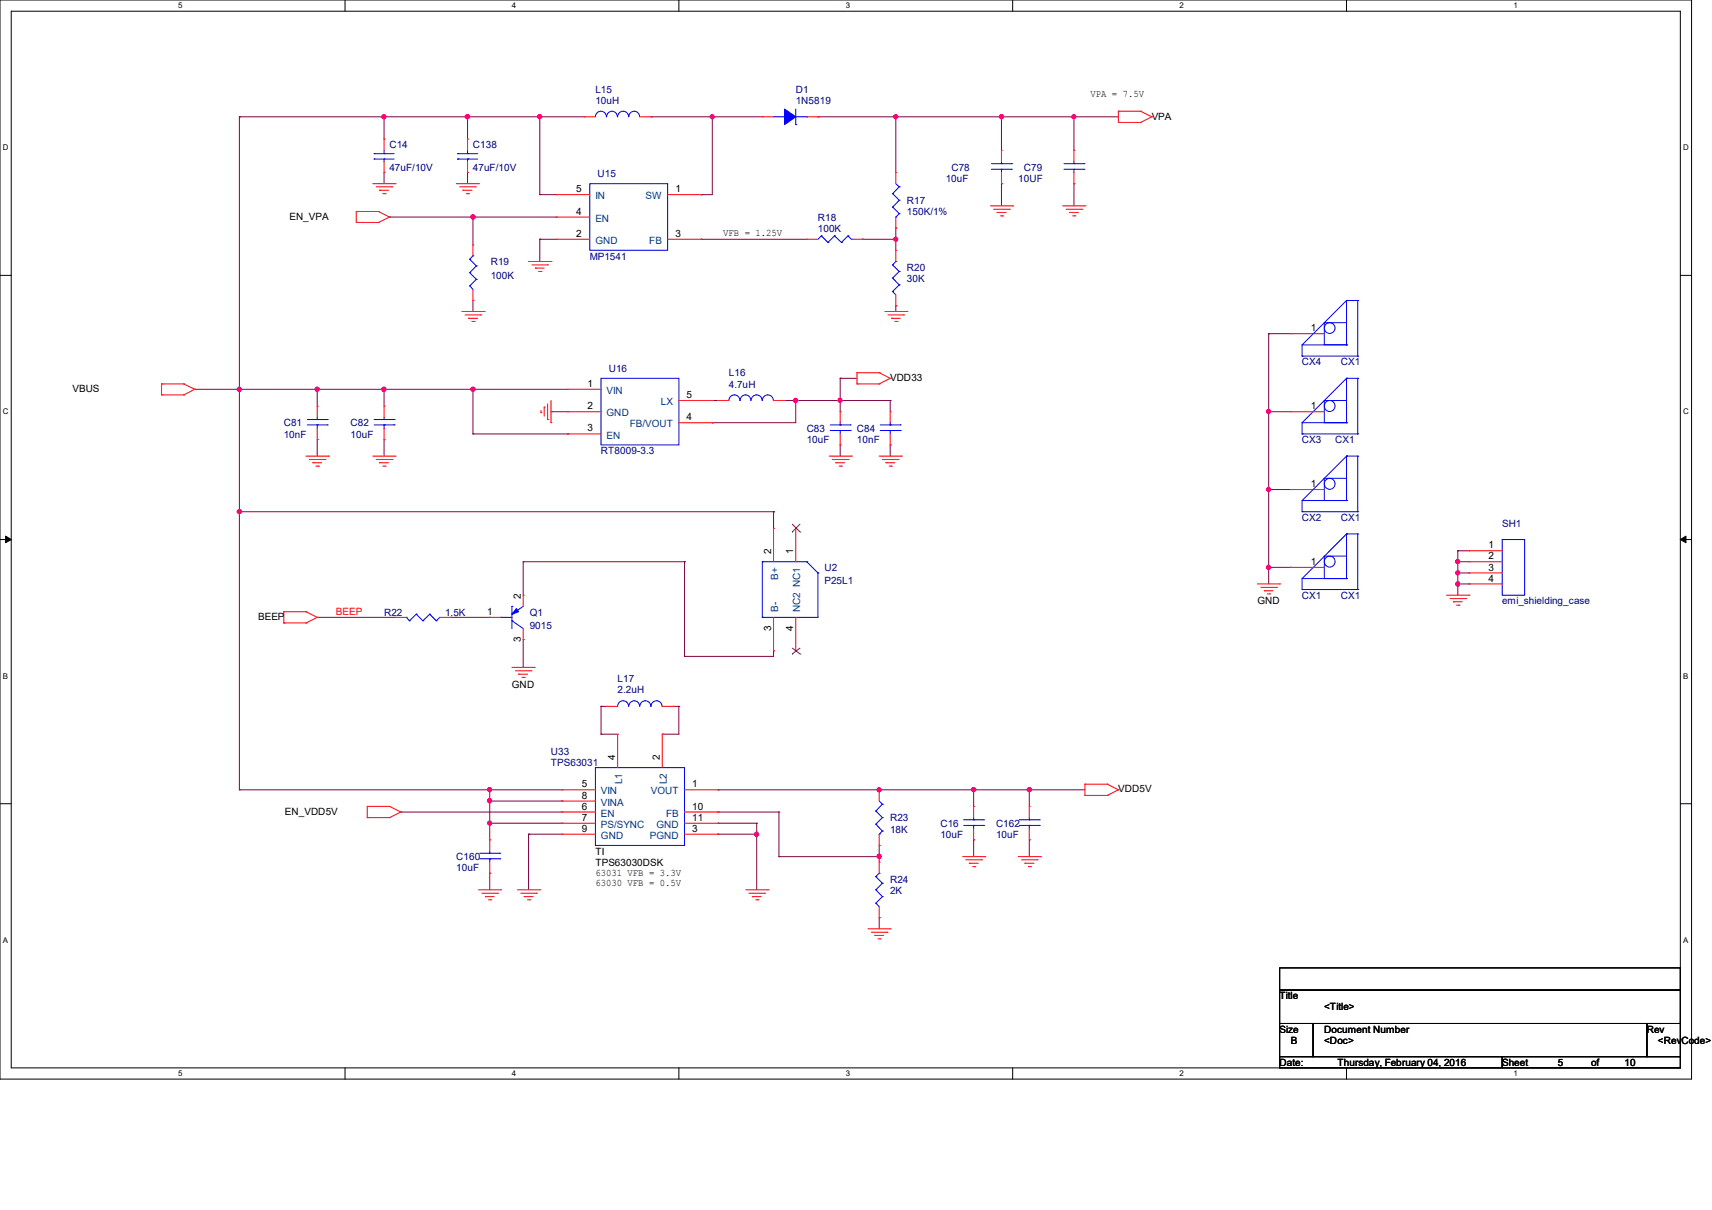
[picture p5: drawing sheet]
<svg xmlns="http://www.w3.org/2000/svg" width="297mm" height="210mm" viewBox="0 0 297 210" stroke-linecap="round" stroke-linejoin="round" font-family="sans-serif">
<path d="M0 0h293.5v187.3h-293.5zM1.9 1.9h289.6v183.4h-289.6z" fill="none" stroke="#000" stroke-width=".17"/>
<g fill="#fff">
<path d="M30.9 .2h.8v1.5h-.8z"/>
<path d="M30.9 185.5h.8v1.6h-.8z"/>
</g>
<path d="M59.9 0v1.9M59.9 185.3v2" fill="none" stroke="#000" stroke-width=".17"/>
<g fill="#fff">
<path d="M88.8 .2h.8v1.5h-.8z"/>
<path d="M88.8 185.5h.8v1.6h-.8z"/>
</g>
<path d="M117.8 0v1.9M117.8 185.3v2" fill="none" stroke="#000" stroke-width=".17"/>
<g fill="#fff">
<path d="M146.7 .2h.8v1.5h-.8z"/>
<path d="M146.7 185.5h.8v1.6h-.8z"/>
</g>
<path d="M175.7 0v1.9M175.7 185.3v2" fill="none" stroke="#000" stroke-width=".17"/>
<g fill="#fff">
<path d="M204.6 .2h.8v1.5h-.8z"/>
<path d="M204.6 185.5h.8v1.6h-.8z"/>
</g>
<path d="M233.6 0v1.9M233.6 185.3v2" fill="none" stroke="#000" stroke-width=".17"/>
<g fill="#fff">
<path d="M262.6 .2h.7v1.5h-.7z"/>
<path d="M262.6 185.5h.7v1.6h-.7z"/>
<path d="M.5 24.8h1v1.6h-1z"/>
<path d="M292 24.8h1v1.6h-1z"/>
<path d="M.5 70.7h1v1.5h-1z"/>
<path d="M292 70.7h1v1.5h-1z"/>
</g>
<path d="M0 47.8h1.9M291.5 47.8h2" fill="none" stroke="#000" stroke-width=".17"/>
<g fill="#fff">
<path d="M.5 116.5h.9v1.6h-.9z"/>
<path d="M292 116.5h.9v1.6h-.9z"/>
</g>
<path d="M0 93.6h1.9M291.5 93.6h2" fill="none" stroke="#000" stroke-width=".17"/>
<path d="M1 93l.9 .6-.9 .6zM291.5 93.6l1-.6v1.2z" fill="#000" stroke="#000" stroke-width=".17"/>
<g fill="#fff">
<path d="M.5 162.4h.9v1.5h-.9z"/>
<path d="M292 162.4h.9v1.5h-.9z"/>
</g>
<path d="M0 139.5h1.9M291.5 139.5h2M222 168h69.5v3.8h-69.5zM222 171.8h69.5v5.8h-69.5zM222 177.6h5.8v5.8h-5.8zM227.8 177.6h57.9v5.8h-57.9zM285.7 177.6h5.8v5.8h-5.8zM222 183.4h38.6v1.9h-38.6zM260.6 183.4h30.9v1.9h-30.9z" fill="none" stroke="#000" stroke-width=".17"/>
<g fill="none" stroke="#800040" stroke-width=".17">
<path d="M41.5 20.3h.1M41.5 20.3h59.8M41.5 20.3v116.8M66.6 20.3h.1M66.6 29.9h.1M66.6 20.3v3.8M66.6 29.9v2M67.6 37.7h.1M67.6 37.7h28.9M81.1 20.3h.1M81.1 29.9h.1M81.1 20.3v3.8"/>
<path d="M81.1 29.9v2M82 37.7h.1M82 37.7v4.8M93.6 20.3h.1M93.6 33.8h.1M93.6 33.8h2.9M93.6 20.3v13.5M112.9 20.3h.1M112.9 20.3h19.3M121.6 33.8h.1M123.6 20.3h.1M123.6 20.3v13.5h-2"/>
<path d="M141.9 20.3h.1M141.9 20.3h52.1M155.4 20.3h.1M155.4 39.6h.1M155.4 20.3v9.6M155.4 39.6v3.8M173.7 31.9h.1M173.7 20.3h.1M173.7 20.3v5.8M173.7 31.9v3.8M186.3 20.3h.1M186.3 31.9h.1"/>
<path d="M186.3 20.3v5.8M186.3 31.9v3.8M82 52.2h.1M82 52.2v1.9M93.6 41.5h.1M93.6 41.5v3.9M93.6 41.5h2.9M121.6 41.5h.1M121.6 41.5h18.4M149.6 41.5h.1M149.6 41.5h5.8M155.4 53.1h.1"/>
<path d="M155.4 41.5h.1M155.4 53.1v1M220.1 57.9h.1M220.1 57.9h3.8M220.1 57.9v43.4M33.8 67.6h.1M33.8 67.6h64.7M41.5 67.6h.1M55 76.3h.1M55 67.6h.1M55 67.6v2.9M55 76.3v2.9"/>
<path d="M66.6 67.6h.1M66.6 76.3h.1M66.6 67.6v2.9M66.6 76.3v2.9M82 67.6h.1M82 75.3h.1M82 75.3h16.5M82 67.6v7.7M95.6 71.5h.1M95.6 71.5h2.9M98.5 75.3h.1M123.6 69.5h.1"/>
<path d="M123.6 73.4h.1M123.6 69.5h.9M136.1 69.5h.1M136.1 69.5h18.3M138 69.5h.1M138 69.5v3.9h-14.4M145.8 77.2h.1M145.8 69.5h.1M145.8 65.7h.1M145.8 65.7v5.8M145.8 77.2v2M145.8 65.7h2.9"/>
<path d="M154.4 77.2h.1M154.4 69.5h.1M154.4 69.5v2M154.4 77.2v2M220.1 71.5h.1M220.1 71.5h3.8M41.5 88.8h.1M41.5 88.8h92.7M90.8 97.5h.1M90.8 97.5v5.8M90.8 97.5h27.9M118.7 97.5h.1"/>
<path d="M118.7 97.5v16.4M134.2 88.8h.1M134.2 88.8v2.9M220.1 85h.1M220.1 98.5h.1M220.1 85h3.8M220.1 98.5h3.8M252.9 95.6h.1M252.9 99.4h.1M252.9 97.5h.1M252.9 97.5h1.9M252.9 95.6h1.9"/>
<path d="M252.9 95.6v7.7M252.9 99.4h1.9M55 107.1h.1M55 107.1h13.5M78.2 107.1h.1M78.2 107.1h6.8M90.8 111h.1M90.8 111v4.8M118.7 113.9h.1M134.2 112.9h.1M134.2 112.9v1h-15.5M252.9 101.3h.1"/>
<path d="M252.9 101.3h1.9M41.5 137.1h.1M41.5 137.1h56M85 139h.1M85 137.1h.1M85 139h12.5M85 137.1v8.7M104.3 127.4h.1M104.3 122.6h.1M104.3 127.4h2.8M104.3 122.6v4.8M104.3 122.6h.9"/>
<path d="M114.9 127.4h.1M116.8 122.6h.1M116.8 122.6h1M117.8 122.6h.1M117.8 122.6v4.8h-2.9M124.5 137.1h.1M124.5 137.1h63.7M152.5 137.1h.1M168.9 137.1h.1M168.9 137.1v2.9M178.6 137.1h.1M178.6 137.1v2.9"/>
<path d="M69.5 140.9h.1M69.5 140.9h28M85 142.9h.1M85 151.6h.1M85 151.6v2.8M85 142.9h12.5M91.7 144.8h.1M91.7 144.8h5.8M91.7 144.8v9.6M124.5 144.8h.1M124.5 142.9h.1M124.5 140.9h.1"/>
<path d="M124.5 142.9h6.8M124.5 140.9h10.6M124.5 144.8h6.8M131.3 144.8h.1M131.3 142.9h.1M131.3 142.9v11.5M135.1 148.7h.1M135.1 140.9h.1M135.1 148.7h17.4M135.1 140.9v7.8M152.5 159.3h.1M152.5 148.7h.1"/>
<path d="M152.5 146.7h.1M152.5 146.7v2.9M152.5 159.3v1.9M168.9 145.8h.1M168.9 145.8v2.9M178.6 145.8h.1M178.6 145.8v2.9"/>
</g>
<g fill="#f0f" stroke="#f0f" stroke-width=".17">
<circle cx="155.4" cy="20.3" r=".36"/>
<circle cx="82" cy="67.6" r=".38"/>
<circle cx="66.6" cy="67.6" r=".38"/>
<circle cx="138" cy="69.5" r=".36"/>
<circle cx="145.7" cy="69.5" r=".36"/>
<circle cx="173.7" cy="20.3" r=".37"/>
<circle cx="55" cy="67.6" r=".37"/>
<circle cx="93.6" cy="20.3" r=".36"/>
<circle cx="123.5" cy="20.3" r=".36"/>
<circle cx="155.4" cy="41.5" r=".36"/>
<circle cx="82" cy="37.6" r=".38"/>
<circle cx="41.5" cy="67.6" r=".37"/>
<circle cx="220.1" cy="71.4" r=".37"/>
<circle cx="220.1" cy="98.4" r=".36"/>
<circle cx="220.1" cy="84.9" r=".36"/>
<circle cx="186.3" cy="20.3" r=".36"/>
<circle cx="81.1" cy="20.3" r=".37"/>
<circle cx="66.6" cy="20.3" r=".37"/>
<circle cx="84.9" cy="137.1" r=".36"/>
<circle cx="41.5" cy="88.8" r=".36"/>
<circle cx="84.9" cy="142.9" r=".36"/>
<circle cx="84.9" cy="139" r=".37"/>
<circle cx="152.5" cy="137.1" r=".36"/>
<circle cx="131.2" cy="144.8" r=".37"/>
<circle cx="152.5" cy="148.6" r=".37"/>
<circle cx="168.9" cy="137.1" r=".37"/>
<circle cx="178.6" cy="137.1" r=".37"/>
<circle cx="252.9" cy="101.3" r=".37"/>
<circle cx="252.9" cy="99.4" r=".36"/>
<circle cx="252.9" cy="97.5" r=".36"/>
</g>
<g fill="none" stroke="#f00" stroke-width=".17">
<path d="M194 19.3h.1M194 19.3h3.9M194 19.3v2M197.9 19.3h.1M197.9 19.3l1.9 1M61.8 38.6h.1M61.8 36.7h.1M61.8 36.7h3.9M61.8 38.6h3.9M61.8 36.7v1.9M64.7 31.9h3.8M65.3 32.4h2.7"/>
<path d="M65.7 36.7h.1M65.7 38.6h.1M65.7 36.7l1.9 1M65.8 33h.1M65.8 33h1.6M66.4 33.6h.4M66.6 29.9h.1M66.6 24.1h.1M66.6 24.1v2M66.6 28v1.9M66.8 33.6h.1M67.6 37.7h.1"/>
<path d="M67.6 37.7l-1.9 .9M68 32.4h.1M68.5 31.9h.1M79.2 31.9h3.8M79.8 32.4h2.7M80.3 33h.1M80.3 33h1.6M80.9 33.6h.4M81.1 29.9h.1M81.1 24.1h.1M81.1 24.1v2M81.1 28v1.9"/>
<path d="M81.3 33.6h.1M82.5 32.4h.1M83 31.9h.1M96.5 33.8h.1M96.5 37.7h.1M96.5 33.8h5.8M96.5 37.7h5.8M101.3 20.3h.1M101.3 20.3h2M111 20.3h1.9M112.9 20.3h.1M115.8 33.8h5.8"/>
<path d="M121.6 33.8h.1M132.2 20.3h.1M132.2 20.3h2M140 20.3h1.9M141.9 20.3h.1M155.4 29.9h.1M155.4 39.6h.1M155.4 29.9v2M155.4 37.7v1.9M171.8 35.7h3.9M172.4 36.3h2.7M173 36.9h.1"/>
<path d="M173 36.9h1.5M173.6 37.5h.3M173.7 26.1h.1M173.7 31.9h.1M173.7 26.1v1.9M173.7 29.9v2M173.9 37.5h.1M175.1 36.3h.1M175.7 35.7h.1M184.4 35.7h3.8M185 36.3h2.7M185.5 36.9h.1"/>
<path d="M185.5 36.9h1.6M186.1 37.5h.4M186.3 26.1h.1M186.3 31.9h.1M186.3 26.1v1.9M186.3 29.9v2M186.5 37.5h.1M187.7 36.3h.1M188.2 35.7h.1M194 21.3h.1M194 21.3h3.9M197.9 21.3h.1"/>
<path d="M199.8 20.3h.1M199.8 20.3l-1.9 1M80.1 54.1h3.9M80.7 54.7h2.7M81.3 55.2h.1M81.3 55.2h1.5M81.9 55.8h.4M82 52.2h.1M82 42.5h.1M82 42.5v1.9M82 50.2v2M82.3 55.8h.1"/>
<path d="M83.4 54.7h.1M84 54.1h.1M91.7 45.4h3.9M92.3 46h2.7M92.9 46.5h.1M92.9 46.5h1.5M93.4 47.1h.5M93.9 47.1h.1M95 46h.1M95.6 45.4h.1M96.5 41.5h.1M96.5 41.5h5.8"/>
<path d="M115.8 41.5h5.8M121.6 41.5h.1M140 41.5h.1M140 41.5h1.9M147.7 41.5h1.9M149.6 41.5h.1M153.5 54.1h3.9M154.1 54.7h2.7M154.6 55.2h.1M154.6 55.2h1.6M155.2 55.8h.4M155.4 53.1h.1"/>
<path d="M155.4 43.4h.1M155.4 43.4v2M155.4 51.2v1.9M155.6 55.8h.1M156.8 54.7h.1M157.4 54.1h.1M223.9 57.9h.1M223.9 57.9h5.8M28 68.5h.1M28 66.6h.1M28 66.6h3.9M28 68.5h3.9"/>
<path d="M28 66.6v1.9M31.9 66.6h.1M31.9 68.5h.1M31.9 66.6l1.9 1M33.8 67.6h.1M33.8 67.6l-1.9 .9M53.1 79.2h3.9M53.7 79.8h2.7M55 70.5h.1M55 76.3h.1M55 70.5v1.9M55 74.3v2"/>
<path d="M56.4 79.8h.1M57 79.2h.1M64.7 79.2h3.8M65.3 79.8h2.7M66.6 70.5h.1M66.6 76.3h.1M66.6 70.5v1.9M66.6 74.3v2M68 79.8h.1M68.5 79.2h.1M93.9 71.6h.1M93.9 71.2v.4"/>
<path d="M94.4 70.7h.1M94.4 70.7v1.5M95 72.8h.1M95 70.1v2.7M95.6 73.4h.1M95.6 69.5v3.9M98.5 67.6h.1M98.5 71.5h.1M98.5 75.3h.1M98.5 71.5h5.8M98.5 67.6h5.8M98.5 75.3h5.8"/>
<path d="M117.8 69.5h5.8M117.8 73.4h5.8M123.6 73.4h.1M123.6 69.5h.1M124.5 69.5h.1M124.5 69.5h1.9M134.2 69.5h1.9M136.1 69.5h.1M143.8 79.2h3.9M144.4 79.8h2.7M145.8 71.5h.1M145.8 77.2h.1"/>
<path d="M145.8 71.5v1.9M145.8 75.3v1.9M147.1 79.8h.1M147.7 79.2h.1M148.7 66.6h.1M148.7 64.7h.1M148.7 66.6h3.8M148.7 64.7h3.8M148.7 64.7v1.9M152.5 64.7h.1M152.5 66.6h.1M152.5 64.7l1.9 1"/>
<path d="M152.5 79.2h3.9M153.1 79.8h2.7M154.4 65.7h.1M154.4 71.5h.1M154.4 77.2h.1M154.4 65.7l-1.9 .9M154.4 71.5v1.9M154.4 75.3v1.9M155.8 79.8h.1M156.4 79.2h.1M223.9 71.5h.1M223.9 71.5h5.8"/>
<path d="M54.3 80.3h.1M54.3 80.3h1.5M54.8 80.9h.4M55.2 80.9h.1M65.8 80.3h.1M65.8 80.3h1.6M66.4 80.9h.4M66.8 80.9h.1M134.2 91.7h.1M134.2 91.7v5.8M138 91.7h.1M138 91.7v5.8"/>
<path d="M145 80.3h.1M145 80.3h1.5M145.6 80.9h.4M146 80.9h.1M153.7 80.3h.1M153.7 80.3h1.5M154.3 80.9h.3M154.6 80.9h.1M223.9 98.5h.1M223.9 85h.1M223.9 98.5h5.8M223.9 85h5.8"/>
<path d="M254.8 95.6h.1M254.8 97.5h.1M254.8 99.4h.1M254.8 95.6h5.8M254.8 97.5h5.8M254.8 99.4h5.8M49.2 108.1h.1M49.2 106.2h.1M49.2 106.2h3.9M49.2 108.1h3.9M49.2 106.2v1.9M53.1 106.2h.1"/>
<path d="M53.1 108.1h.1M53.1 106.2l1.9 .9M55 107.1h.1M55 107.1l-1.9 1M68.5 107.1h.1M68.5 107.1h2M76.3 107.1h1.9M78.2 107.1h.1M85 107.1h.1M85 107.1h1.9M88.8 115.8h3.9M89.4 116.4h2.7"/>
<path d="M90 117h.1M90 117h1.5M90.6 117.6h.3M90.8 103.3h.1M90.8 111h.1M90.8 103.3v1.9M90.8 109.1v1.9M90.9 117.6h.1M92.1 116.4h.1M92.7 115.8h.1M134.2 112.9h.1M134.2 107.1v5.8"/>
<path d="M138 112.9h.1M138 107.1v5.8M218.1 101.3h3.9M218.7 101.9h2.7M219.3 102.5h.1M219.3 102.5h1.6M219.9 103.1h.4M220.3 103.1h.1M221.4 101.9h.1M222 101.3h.1M251 103.3h3.8M251.5 103.9h2.8"/>
<path d="M252.1 104.4h.1M252.1 104.4h1.6M252.7 105h.4M253.1 105h.1M254.3 103.9h.1M254.8 103.3h.1M254.8 101.3h.1M254.8 101.3h5.8M63.7 140h.1M63.7 140h3.9M63.7 140v1.9M67.6 140h.1"/>
<path d="M67.6 140l1.9 .9M97.5 137.1h.1M97.5 139h.1M97.5 137.1h5.8M97.5 139h5.8M105.2 122.6h.1M105.2 122.6h1.9M107.1 127.4h.1M107.1 127.4v5.8M114.9 127.4h.1M114.9 127.4v5.8M114.9 122.6h1.9"/>
<path d="M116.8 122.6h.1M118.7 137.1h5.8M124.5 137.1h.1M152.5 137.1h.1M152.5 137.1v1.9M168.9 140h.1M168.9 140v1.9M178.6 140h.1M178.6 140v1.9M188.2 138h.1M188.2 136.1h.1M188.2 136.1h3.9"/>
<path d="M188.2 138h3.9M188.2 136.1v1.9M192.1 136.1h.1M192.1 138h.1M192.1 136.1l1.9 1M194 137.1h.1M194 137.1l-1.9 .9M63.7 141.9h.1M63.7 141.9h3.9M67.6 141.9h.1M69.5 140.9h.1M69.5 140.9l-1.9 1"/>
<path d="M83 154.4h3.9M83.6 155h2.7M84.2 155.6h.1M84.2 155.6h1.5M84.8 156.2h.3M85 145.8h.1M85 151.6h.1M85 145.8v1.9M85 149.6v2M85.1 156.2h.1M86.3 155h.1M86.9 154.4h.1"/>
<path d="M89.8 154.4h3.8M90.3 155h2.7M90.9 155.6h.1M90.9 155.6h1.6M91.5 156.2h.4M91.9 156.2h.1M93 155h.1M93.6 154.4h.1M97.5 140.9h.1M97.5 142.9h.1M97.5 144.8h.1M97.5 144.8h5.8"/>
<path d="M97.5 140.9h5.8M97.5 142.9h5.8M118.7 144.8h5.8M118.7 140.9h5.8M118.7 142.9h5.8M124.5 144.8h.1M124.5 140.9h.1M124.5 142.9h.1M129.4 154.4h3.8M129.9 155h2.7M130.5 155.6h.1M130.5 155.6h1.5"/>
<path d="M131.1 156.2h.4M131.5 156.2h.1M132.6 155h.1M133.2 154.4h.1M152.5 159.3h.1M152.5 149.6h.1M152.5 146.7h.1M152.5 144.8v1.9M152.5 149.6v2M152.5 157.4v1.9M167 148.7h3.9M167.6 149.2h2.7"/>
<path d="M168.1 149.8h.1M168.1 149.8h1.6M168.7 150.4h.4M168.9 145.8h.1M168.9 143.8v2M169.1 150.4h.1M170.3 149.2h.1M170.9 148.7h.1M176.7 148.7h3.8M177.2 149.2h2.7M177.8 149.8h.1M177.8 149.8h1.6"/>
<path d="M178.4 150.4h.4M178.6 145.8h.1M178.6 143.8v2M178.8 150.4h.1M179.9 149.2h.1M180.5 148.7h.1M150.6 161.2h3.8M151.2 161.8h2.7M151.8 162.3h.1M151.8 162.3h1.5M152.3 162.9h.4M152.7 162.9h.1"/>
<path d="M153.9 161.8h.1M154.4 161.2h.1"/>
</g>
<g fill="none" stroke="#00f" stroke-width=".17">
<path d="M138 18.9v2.7M64.9 26.7h.1M64.9 27.6h.1M64.9 26.7h3.5M64.9 27.6h3.5M66.6 27.6h.1M66.6 26.7h.1M66.6 26.1v.6M66.6 27.6v.4M79.4 26.7h.1M79.4 27.6h.1M79.4 26.7h3.4"/>
<path d="M79.4 27.6h3.4M81.1 27.6h.1M81.1 26.7h.1M81.1 26.1v.6M81.1 27.6v.4M102.3 31.9h13.5v11.5h-13.5zM103.3 20.3a.95 .95 0 0 1 .9-1 .95 .95 0 0 1 1 1M105.2 20.3a.93 .93 0 0 1 1-1 .93 .93 0 0 1 .9 1 .97 .97 0 0 1 1-1 .97 .97 0 0 1 1 1M109.1 20.3a.93 .93 0 0 1 .9-1 .93 .93 0 0 1 1 1M134.2 20.3h1.9M136.1 20.3h.1M138 21.6h.1"/>
<path d="M138 20.3h2M140 20.3h.1M154.9 33.6h.1M154.9 35.9h.1M154.9 33.6l1.1 1.2M154.9 35.9l1.1 1.2M155.4 37.7h.1M155.4 31.9l.6 .5M156 32.4h.1M156 34.8h.1M156 37.1h.1M156 32.4l-1.1 1.2"/>
<path d="M156 34.8l-1.1 1.1M156 37.1l-.6 .6M172 29.4h3.5M172 28.4h3.5M173.7 28.4h.1M173.7 29.4h.1M173.7 28v.4M173.7 29.4v.5M175.5 29.4h.1M175.5 28.4h.1M184.6 29.4h3.4M184.6 28.4h3.4"/>
<path d="M186.3 28.4h.1M186.3 29.4h.1M186.3 28v.4M186.3 29.4v.5M188 29.4h.1M188 28.4h.1M81.5 49.6h.1M81.5 47.3h.1M81.5 45h.1M81.5 49.6l.5 .6M81.5 47.3l1.1 1.2M81.5 45l1.1 1.1"/>
<path d="M82 44.4h.1M82 44.4l-.5 .6M82.6 48.5h.1M82.6 46.1h.1M82.6 48.5l-1.1 1.1M82.6 46.1l-1.1 1.2M142.5 40.9h.1M142.5 40.9l-.6 .6M142.5 40.9l1.1 1.2M143.6 42.1h.1M144.8 40.9h.1M144.8 40.9l-1.2 1.2"/>
<path d="M144.8 40.9l1.2 1.2M146 42.1h.1M147.1 40.9h.1M147.1 40.9l-1.1 1.2M147.1 40.9l.6 .6M147.7 41.5h.1M154.9 50.6h.1M154.9 48.3h.1M154.9 46h.1M154.9 50.6l.5 .6M154.9 48.3l1.1 1.1M154.9 46l1.1 1.1"/>
<path d="M155.4 45.4h.1M155.4 45.4l-.5 .6M156 49.4h.1M156 47.1h.1M156 49.4l-1.1 1.2M156 47.1l-1.1 1.2M225.9 59.9v1.9M225.9 59.9h7.7M229.7 56h3.9v3.9h-3.9zM233.6 52.2h.1M233.6 59.9h.1M233.6 52.2v7.7"/>
<path d="M233.6 52.2l-7.7 7.7M233.6 52.2h1.9M235.5 52.2h.1M235.5 52.2v9.6M53.3 73.7h3.5M53.3 72.8h3.5M55 72.8h.1M55 73.7h.1M55 72.4v.4M55 73.7v.6M56.8 73.7h.1M56.8 72.8h.1"/>
<path d="M64.9 73.7h3.5M64.9 72.8h3.5M66.6 72.8h.1M66.6 73.7h.1M66.6 72.4v.4M66.6 73.7v.6M68.4 73.7h.1M68.4 72.8h.1M104.3 65.7h13.5v11.5h-13.5zM126.4 69.5a.95 .95 0 0 1 1-1 .95 .95 0 0 1 1 1 .95 .95 0 0 1 .9-1 .95 .95 0 0 1 1 1M130.3 69.5a.95 .95 0 0 1 1-1 .95 .95 0 0 1 .9 1M132.2 69.5a.95 .95 0 0 1 1-1 .95 .95 0 0 1 1 1"/>
<path d="M144 73.7h3.5M144 74.7h3.5M145.8 73.7h.1M145.8 74.7h.1M145.8 73.4v.3M145.8 74.7v.6M147.5 74.7h.1M147.5 73.7h.1M152.7 73.7h3.5M152.7 74.7h3.5M154.4 73.7h.1M154.4 74.7h.1"/>
<path d="M154.4 73.4v.3M154.4 74.7v.6M156.2 74.7h.1M156.2 73.7h.1M225.9 61.8h.1M225.9 75.3h.1M225.9 73.4v1.9M225.9 61.8h9.6M225.9 73.4h7.7M225.9 75.3h9.6M229.7 69.5h3.9v3.9h-3.9zM233.6 65.7h.1"/>
<path d="M233.6 73.4h.1M233.6 79.2h.1M233.6 65.7v7.7M233.6 79.2v7.7M233.6 65.7l-7.7 7.7M233.6 65.7h1.9M233.6 79.2l-7.7 7.7M233.6 79.2h1.9M235.5 61.8h.1M235.5 65.7h.1M235.5 75.3h.1M235.5 79.2h.1"/>
<path d="M235.5 65.7v9.6M235.5 79.2v9.6M132.2 97.5h.1M132.2 97.5v9.6M132.2 97.5h7.8M140 97.5h.1M140 97.5l1.9 1.9M141.9 99.4h.1M141.9 99.4v7.7h-9.7M225.9 88.8h.1M225.9 86.9v1.9M225.9 86.9h7.7"/>
<path d="M225.9 88.8h9.6M229.7 96.5h3.9v3.9h-3.9zM229.7 83h3.9v3.9h-3.9zM233.6 92.7h.1M233.6 86.9h.1M233.6 92.7l-7.7 7.7M233.6 92.7v7.7M233.6 92.7h1.9M235.5 92.7h.1M235.5 88.8h.1M235.5 92.7v9.6M260.6 93.6h3.9v9.7h-3.9z"/>
<path d="M70.5 107.1h.1M70.5 107.1l.5 .6M71 107.7h.1M72.2 106.6h.1M72.2 106.6l1.2 1.1M72.2 106.6l-1.2 1.1M73.4 107.7h.1M74.5 106.6h.1M74.5 106.6l1.2 1.1M74.5 106.6l-1.1 1.1M75.7 107.7h.1M76.3 107.1l-.6 .6"/>
<path d="M86.9 107.1h.1M86.9 107.1h1.9M88.8 107.7h.1M88.8 106.6h.1M88.8 105.2h.1M88.8 107.7l2 1.4M88.8 105.2v3.9M90.8 105.2l-2 1.4M132.2 107.1h.1M225.9 102.3h.1M225.9 100.4h7.7M225.9 100.4v1.9"/>
<path d="M225.9 102.3h9.6M233.6 100.4h.1M235.5 102.3h.1M103.3 133.2h15.4v13.5h-15.4zM107.1 122.6a.95 .95 0 0 1 1-1 .95 .95 0 0 1 1 1M109.1 122.6a.93 .93 0 0 1 .9-1 .93 .93 0 0 1 1 1M111 122.6a.95 .95 0 0 1 1-1 .95 .95 0 0 1 .9 1M112.9 122.6a.95 .95 0 0 1 1-1 .95 .95 0 0 1 1 1M152.5 139l.6 .6M153.1 139.6h.1M153.1 139.6l-1.2 1.2M83.2 149.1h3.5"/>
<path d="M83.2 148.1h3.5M85 148.1h.1M85 149.1h.1M85 147.7v.4M85 149.1v.5M86.7 149.1h.1M86.7 148.1h.1M151.9 156.8h.1M151.9 154.4h.1M151.9 152.1h.1M151.9 140.8h.1M151.9 143h.1"/>
<path d="M151.9 156.8l.6 .6M151.9 154.4l1.2 1.2M151.9 152.1l1.2 1.2M151.9 140.8l1.2 1.1M151.9 143l1.2 1.2M152.5 151.6h.1M152.5 144.8h.1M152.5 151.6l-.6 .5M153.1 155.6h.1M153.1 153.3h.1M153.1 141.9h.1M153.1 144.2h.1"/>
<path d="M153.1 155.6l-1.2 1.2M153.1 153.3l-1.2 1.1M153.1 141.9l-1.2 1.1M153.1 144.2l-.6 .6M167.2 143.3h3.4M167.2 142.3h3.4M168.9 142.3h.1M168.9 143.3h.1M168.9 141.9v.4M168.9 143.3v.5M170.6 143.3h.1M170.6 142.3h.1"/>
<path d="M176.8 143.3h3.5M176.8 142.3h3.5M178.6 142.3h.1M178.6 143.3h.1M178.6 141.9v.4M178.6 143.3v.5M180.3 143.3h.1M180.3 142.3h.1"/>
<circle cx="230.7" cy="56.9" r=".93"/>
<circle cx="230.7" cy="70.5" r=".94"/>
<circle cx="230.7" cy="84" r=".94"/>
<circle cx="230.7" cy="97.5" r=".94"/>
</g>
<g fill="#00f" stroke="#00f" stroke-width=".17">
<path d="M89.6 105.6l.4 .6-1.2 .4z"/>
<path d="M136.1 18.9l1.9 1.4-1.9 1.3z" fill-rule="evenodd"/>
</g>
<path d="M137.4 92.3h.1M137.4 90.9l1.4 1.4M138.8 92.3h.1M138.8 90.9l-1.4 1.4M137.4 113.5h.1M137.4 112.5l1.4 1M138.8 113.5h.1M138.8 112.5l-1.4 1" fill="none" stroke="#804000" stroke-width=".17"/>
<g font-size="1.7" fill="#000080">
<text x="103.3" y="16.1">L15</text>
<text x="138" y="16.1">D1</text>
<text x="103.3" y="18">10uH</text>
<text x="138" y="18">1N5819</text>
<text x="67.6" y="25.7">C14</text>
<text x="67.6" y="29.6">47uF/10V</text>
<text x="82" y="25.7">C138</text>
<text x="82" y="29.6">47uF/10V</text>
<text x="165" y="29.6">C78</text>
<text x="177.6" y="29.6">C79</text>
<text x="103.7" y="30.8">U15</text>
<text x="157.3" y="35.4">R17</text>
<text x="164.1" y="31.5">10uF</text>
<text x="176.6" y="31.5">10UF</text>
<text x="141.9" y="38.3">R18</text>
<text x="141.9" y="40.2">100K</text>
<text x="157.3" y="37.3">150K/1%</text>
<text x="85.1" y="46">R19</text>
<text x="102.3" y="45">MP1541</text>
<text x="157.3" y="47">R20</text>
<text x="85.1" y="48.3">100K</text>
<text x="157.3" y="48.9">30K</text>
<text x="105.6" y="64.6">U16</text>
<text x="126.4" y="65.3">L16</text>
<text x="225.9" y="63.4">CX4</text>
<text x="232.6" y="63.4">CX1</text>
<text x="126.4" y="67.3">4.7uH</text>
<text x="49.2" y="74">C81</text>
<text x="49.2" y="75.9">10nF</text>
<text x="60.8" y="74">C82</text>
<text x="60.8" y="75.9">10uF</text>
<text x="139.9" y="75">C83</text>
<text x="139.9" y="76.9">10uF</text>
<text x="148.7" y="75">C84</text>
<text x="148.7" y="76.9">10nF</text>
<text x="225.9" y="76.9">CX3</text>
<text x="231.6" y="76.9">CX1</text>
<text x="104.3" y="78.8">RT8009-3.3</text>
<text x="225.9" y="90.4">CX2</text>
<text x="232.6" y="90.4">CX1</text>
<text x="260.6" y="91.4">SH1</text>
<text x="143" y="99.1">U2</text>
<text x="143" y="101.4">P25L1</text>
<text x="66.6" y="106.8">R22</text>
<text x="77.2" y="106.8">1.5K</text>
<text x="91.9" y="106.8">Q1</text>
<text x="225.9" y="103.9">CX1</text>
<text x="232.6" y="103.9">CX1</text>
<text x="260.6" y="104.9">emi_shielding_case</text>
<text x="91.9" y="109.1">9015</text>
<text x="107.1" y="118.4">L17</text>
<text x="107.1" y="120.4">2.2uH</text>
<text x="95.6" y="131">U33</text>
<text x="95.6" y="132.9">TPS63031</text>
<text x="154.4" y="142.5">R23</text>
<text x="163.1" y="143.5">C16</text>
<text x="172.8" y="143.5">C162</text>
<text x="79.2" y="149.3">C160</text>
<text x="154.4" y="144.5">18K</text>
<text x="163.1" y="145.5">10uF</text>
<text x="172.8" y="145.5">10uF</text>
<text x="79.2" y="151.2">10uF</text>
<text x="154.4" y="153.2">R24</text>
<text x="154.4" y="155.1">2K</text>
</g>
<g font-size="1.7">
<text x="189.2" y="16.8">VPA = 7.5V</text>
<text x="199.8" y="20.7">VPA</text>
<text x="100" y="33.4">5</text>
<text x="117.2" y="33.4">1</text>
<text x="50.2" y="38.1">EN_VPA</text>
<text x="100" y="37.3">4</text>
<text x="100" y="41.1">2</text>
<text x="117.2" y="41.1">3</text>
<text x="125.5" y="41">VFB = 1.25V</text>
<text x="227.4" y="57.5">1</text>
<text x="12.6" y="68">VBUS</text>
<text x="101.9" y="67.1">1</text>
<text x="101.9" y="71">2</text>
<text x="119.1" y="69.1">5</text>
<text x="154.4" y="66.1">VDD33</text>
<text x="227.4" y="71">1</text>
<text x="101.9" y="74.9">3</text>
<text x="119.1" y="72.9">4</text>
<text x="227.4" y="84.5">1</text>
<text x="258.3" y="95.2">1</text>
<text x="133.8" y="96.1" transform="rotate(-90 133.8 96.1)">2</text>
<text x="137.6" y="96.1" transform="rotate(-90 137.6 96.1)">1</text>
<text x="227.4" y="98">1</text>
<text x="258.3" y="97.1">2</text>
<text x="258.3" y="99">3</text>
<text x="258.3" y="100.9">4</text>
<text x="44.8" y="107.6">BEEP</text>
<text x="84.5" y="106.7">1</text>
<text x="90.3" y="103.9" transform="rotate(-90 90.3 103.9)">2</text>
<text x="218.1" y="104.9">GND</text>
<text x="90.3" y="111.4" transform="rotate(-90 90.3 111.4)">3</text>
<text x="133.8" y="109.5" transform="rotate(-90 133.8 109.5)">3</text>
<text x="137.6" y="109.5" transform="rotate(-90 137.6 109.5)">4</text>
<text x="88.8" y="119.4">GND</text>
<text x="106.7" y="131.9" transform="rotate(-90 106.7 131.9)">4</text>
<text x="114.5" y="131.9" transform="rotate(-90 114.5 131.9)">2</text>
<text x="101" y="136.7">5</text>
<text x="120.1" y="136.7">1</text>
<text x="194" y="137.5">VDD5V</text>
<text x="49.4" y="141.4">EN_VDD5V</text>
<text x="101" y="140.5">6</text>
<text x="101" y="142.5">7</text>
<text x="101" y="138.6">8</text>
<text x="120.1" y="140.5">10</text>
<text x="120.1" y="142.5">11</text>
<text x="101" y="144.4">9</text>
<text x="103.3" y="148.3">TI</text>
<text x="120.1" y="144.4">3</text>
<text x="103.3" y="150.3">TPS63030DSK</text>
<text x="103.3" y="152">63031 VFB = 3.3V</text>
<text x="103.3" y="153.7">63030 VFB = 0.5V</text>
<text x="222" y="173.4">Title</text>
<text x="222" y="179.2">Size</text>
<text x="229.7" y="179.2">Document Number</text>
<text x="229.7" y="175.3">&lt;Title&gt;</text>
<text x="285.7" y="179.2">Rev</text>
<text x="222" y="185">Date:</text>
<text x="223.9" y="181.1">B</text>
<text x="229.7" y="181.1">&lt;Doc&gt;</text>
<text x="232.1" y="185">Thursday, February 04, 2016</text>
<text x="260.6" y="185">Sheet</text>
<text x="270.2" y="185">5</text>
<text x="276" y="185">of</text>
<text x="281.8" y="185">10</text>
<text x="287.6" y="181.1">&lt;RevCode&gt;</text>
</g>
<g font-size="1.7" fill="#004080">
<text x="103.3" y="34.6">IN</text>
<text x="112" y="34.6">SW</text>
<text x="103.3" y="38.5">EN</text>
<text x="103.3" y="42.3">GND</text>
<text x="112.6" y="42.3">FB</text>
<text x="105.2" y="68.4">VIN</text>
<text x="114.7" y="70.3">LX</text>
<text x="105.2" y="72.3">GND</text>
<text x="105.2" y="76.1">EN</text>
<text x="109.3" y="74.2">FB/VOUT</text>
<text x="135" y="100.6" transform="rotate(-90 135 100.6)">B+</text>
<text x="135" y="106.2" transform="rotate(-90 135 106.2)">B-</text>
<text x="138.8" y="106.2" transform="rotate(-90 138.8 106.2)">NC2 NC1</text>
<text x="104.3" y="137.9">VIN</text>
<text x="107.9" y="136.1" transform="rotate(-90 107.9 136.1)">L1</text>
<text x="112.9" y="137.9">VOUT</text>
<text x="115.7" y="136.1" transform="rotate(-90 115.7 136.1)">L2</text>
<text x="104.3" y="141.7">EN</text>
<text x="104.3" y="143.7">PS/SYNC</text>
<text x="104.3" y="139.8">VINA</text>
<text x="113.9" y="143.7">GND</text>
<text x="115.6" y="141.7">FB</text>
<text x="104.3" y="145.6">GND</text>
<text x="112.7" y="145.6">PGND</text>
</g>
<text font-size="1.7" fill="#f00" x="58.3" y="106.8">BEEP</text>
<g font-size="1.4">
<text x="30.9" y="1.4">5</text>
<text x="88.8" y="1.4">4</text>
<text x="146.7" y="1.4">3</text>
<text x="204.6" y="1.4">2</text>
<text x="262.6" y="1.4">1</text>
<text x=".5" y="26.1">D</text>
<text x="292" y="26.1">D</text>
<text x=".5" y="71.9">C</text>
<text x="292" y="71.9">C</text>
<text x=".5" y="117.8">B</text>
<text x="292" y="117.8">B</text>
<text x=".5" y="163.6">A</text>
<text x="292" y="163.6">A</text>
<text x="30.9" y="186.8">5</text>
<text x="88.8" y="186.8">4</text>
<text x="146.7" y="186.8">3</text>
<text x="204.6" y="186.8">2</text>
<text x="262.6" y="186.8">1</text>
</g>
</svg>
